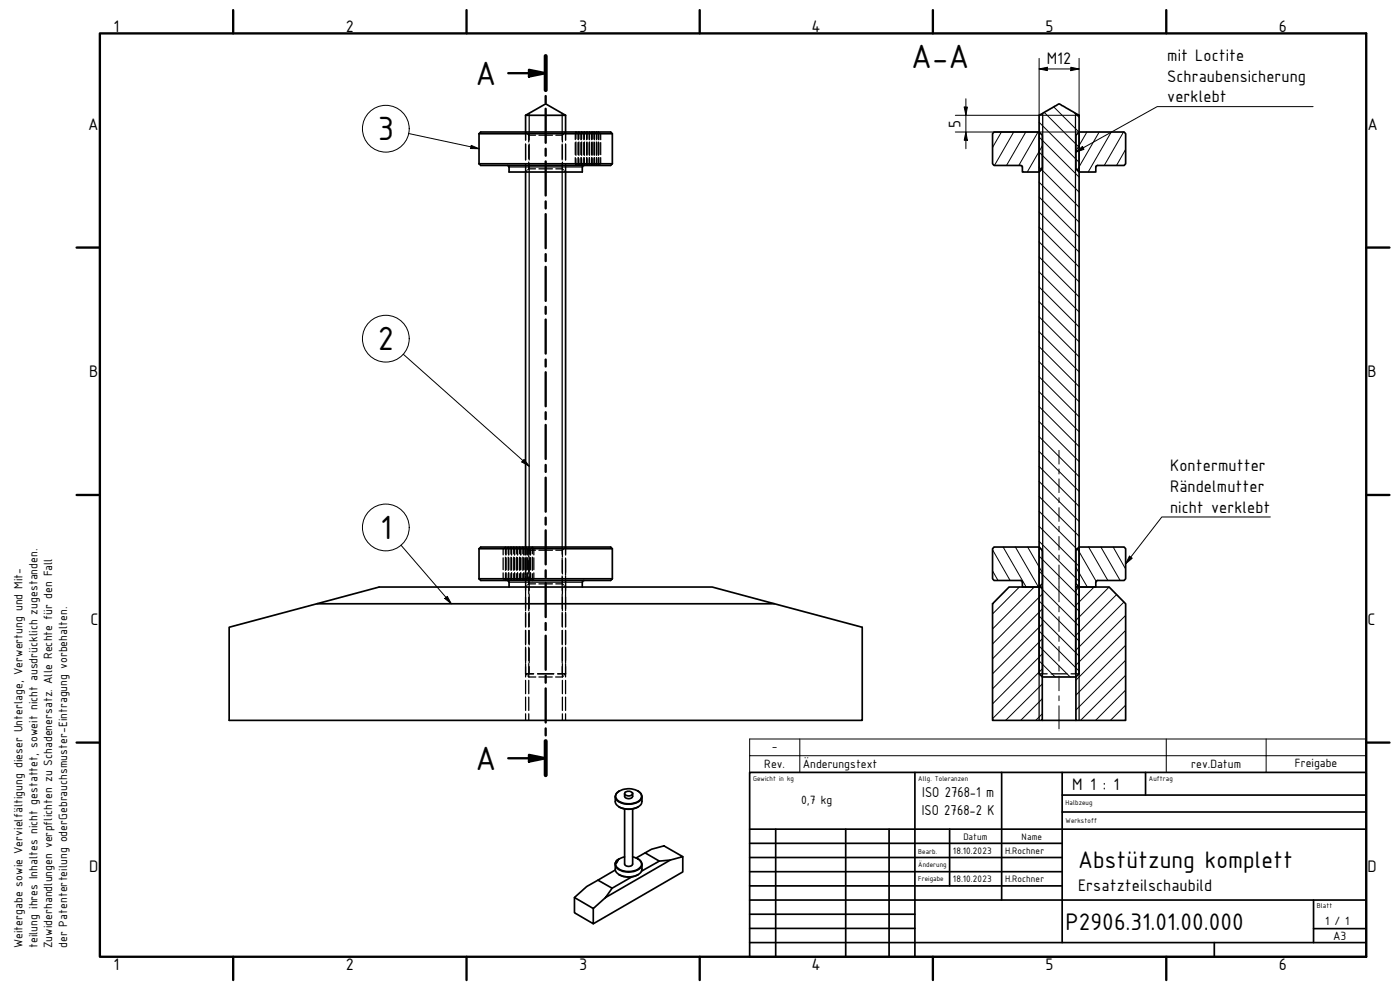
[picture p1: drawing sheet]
<svg xmlns="http://www.w3.org/2000/svg" width="420mm" height="297mm" viewBox="0 0 420 297" stroke-linecap="round" stroke-linejoin="round" font-family="sans-serif">
<!-- layer: Schraffur (ISO) -->
<g fill="none" stroke="#000" stroke-width=".3">
<path d="M300.5 39.6l-2.6 4.6M304.2 39.6l-5.8 10M307.8 39.6l-5.7 10M311.5 39.6l-5.7 10M311.8 36.7l12 12M313.4 33.7l10.4 10.5M316.2 32.1l7.6 7.6M322.5 33.8l1.3 1.4M326.2 39.6l-3.3 5.7M329.9 39.6l-6.6 11.4M333.5 39.6l-6.9 12M337.2 39.6l-5.8 10"/>
<path d="M311.8 59.1l12 12M311.8 54.7l12 12M311.8 50.2l12 12M311.8 45.6l12 12M311.8 41.1l12 12M312.8 43.8l-4.5 7.8M312.8 50.2l-.8 1.2M337.8 44.8l-2.7 4.8M311.8 77.1l12 12M311.8 72.6l12 12M311.8 68.1l12 12M311.8 63.6l12 12"/>
<path d="M311.8 99.6l12 12M311.8 95l12 12M311.8 90.5l12 12M311.8 86.1l12 12M311.8 81.6l12 12M311.8 117.5l12 12M311.8 113l12 12M311.8 108.5l12 12M311.8 104l12 12M311.8 139.9l12 12M311.8 135.4l12 12M311.8 131l12 12"/>
<path d="M311.8 126.5l12 12M311.8 122l12 12M311.8 157.9l12 12M311.8 153.4l12 12M311.8 149l12 11.9M311.8 144.4l12 12M297.9 171.3l1.6 2.9M297.9 165l5.2 9.2M301.1 164.1l6.9 12M304.7 164.1l7 12M305.9 176.1l-8 8.1M308.4 164.1l4.4 7.7"/>
<path d="M310.4 176.1l-12.5 12.6M311.8 175.9l12 12M311.8 171.4l12 12M311.8 166.9l12 12M311.8 162.4l12 12M312.4 164.6l.4 .8M312.8 178.2l-14.9 15M322.9 170.2l3.4 5.9M323.3 164.6l5.6 9.8M323.8 176.1l-.9 1.1M326.7 164.1l5.8 10.1M328.4 176.1l-5.5 5.5"/>
<path d="M330.4 164.1l5.8 10.1M332.9 176.1l-10 10M334.1 164.1l3.7 6.6M335.1 178.4l-12.2 12.2M311.8 198.3l4.9 4.8M311.8 193.9l9.4 9.2M311.8 189.3l12 12M311.8 184.8l12 12M311.8 180.3l12 12M312.8 196.2l-14.9 15M312.8 191.7l-14.9 15M312.8 187.2l-14.9 15"/>
<path d="M312.8 182.7l-14.9 15M337.3 180.6l-14.4 14.5M337.8 189.2l-14.9 14.9M337.8 184.6l-14.9 15M337.8 198.1l-14.9 14.9M337.8 193.6l-14.9 15M312.8 214.2l-2 1.9M312.8 209.7l-6.5 6.4M312.8 205.2l-11 10.9M312.8 200.7l-14.9 14.9M337.8 216.1h.1M337.8 211.6l-4.6 4.5"/>
<path d="M337.8 207.1l-9 9M337.8 202.6l-13.5 13.5"/>
</g>
<!-- layer: Verdeckt (ISO) -->
<g fill="none" stroke="#000" stroke-width=".38">
<path d="M158.1 39.9l-.4-.3v2.4M158.8 39.6v2.4M168.7 39.6v2.4M169.4 39.9l.3-.3v2.4M172.7 39.9v2M172.8 39.6v.2M172.8 39.6v2M172.8 39.6l.3 .2M173.3 39.9l.2 .2M173.6 39.9l-.1 .2M173.7 39.6v.2M173.7 39.6v2"/>
<path d="M173.7 39.6l.2 .2M174.2 39.9l.2 .2v1.8M174.5 39.9l-.1 2M174.6 39.6l-.1 .2M174.6 39.6v2M174.6 39.6l.2 .2M175 39.9l.3 .2M175.3 39.9v.2M175.4 39.6l-.1 .2M175.4 39.6v2M175.4 39.6l.2 .2M175.8 39.9l.3 .2"/>
<path d="M176.1 39.9v.2M176.4 39.8l-.3-.2v2M176.7 39.9l.1 .2v1.8M177.2 39.8l-.3-.2v2.3M177.4 39.9l.2 .2M177.7 39.9l-.1 .2M177.9 39.8l-.2-.2v2M178.1 39.9l.3 .2M178.3 39.6l.1 2.3M178.3 39.6l.1 .2M178.3 39.6l.3 .2M178.8 39.9l.2 .2"/>
<path d="M179 39.9l.1 2M179.2 39.8l-.2-.2v2.3M179.5 39.9l.1 .2v1.8M179.6 39.6v.2M179.6 39.6v2M179.6 39.6l.2 .2M179.6 39.9l.1 2M180 39.9l.3 .2v1.8M157.7 43.2v4.8M157.7 49.2v2.4l.4-.3M158.4 40.2l.3 .4M158.7 40.6v2"/>
<path d="M158.7 43.6v4M158.7 48.6v2.1M158.7 50.7h2M158.7 40.6h2M158.7 50.7l-.3 .3M158.8 43.2v4.8M158.8 49.2v2.4M161.7 50.7h4.1M161.7 40.6h4.1M166.8 50.7h2M166.8 40.6h2M168.7 43.2v4.8"/>
<path d="M168.7 49.2v2.4M168.8 40.6v2M168.8 43.6v4M168.8 48.6v2.1M168.8 50.7l.3 .3M169.1 40.2l-.3 .4M169.7 43.2v4.8M169.7 49.2v2.4l-.3-.3M172.7 47.3v2M172.7 42.8v3.6M172.8 49.5v.1M172.8 42.6v4"/>
<path d="M172.8 47.6v2M173.1 49.5l-.3 .1M173.5 49.1l.1 .2M173.5 40.1v1.8M173.5 42.8v3.6M173.5 47.3v1.8M173.5 49.1l-.2 .2M173.7 49.5v.1M173.7 42.6v4M173.7 47.6v2M173.9 49.5l-.2 .1M174.4 42.8v3.6"/>
<path d="M174.4 47.3v1.8l-.2 .2M174.4 47.3l.1 2M174.5 49.5l.1 .1M174.6 42.6v4M174.6 47.6v2M174.8 49.5l-.2 .1M175.3 49.1v.2M175.3 40.1v1.8M175.3 42.8v3.6M175.3 47.3v1.8M175.3 49.1l-.3 .2M175.3 49.5l.1 .1"/>
<path d="M175.4 42.6v4M175.4 47.6v2M175.6 49.5l-.2 .1M176.1 49.1v.2M176.1 40.1v1.8M176.1 42.8v3.6M176.1 47.3v1.8M176.1 49.1l-.3 .2M176.1 42.6v4M176.1 47.6v2l.3-.1M176.8 42.8v3.6M176.8 47.3v1.8l-.1 .2"/>
<path d="M176.9 42.6v4M176.9 47.3v2.3l.3-.1M177.6 49.1l.1 .2M177.6 40.1v1.8M177.6 42.8v3.6M177.6 47.3v1.8M177.6 49.1l-.2 .2M177.7 42.6v4M177.7 47.6v2l.2-.1M178.3 42.6v4M178.4 47.3l-.1 2.3M178.4 49.5l-.1 .1"/>
<path d="M178.4 49.1l-.3 .2M178.6 49.5l-.3 .1M179 42.6v4M179 47.3v2.3l.2-.1M179 49.1l-.2 .2M179.1 47.3l-.1 2M179.1 42.8v3.6M179.6 42.6v4M179.6 47.6v2M179.6 49.5v.1M179.6 42.8v3.6M179.6 47.3v1.8l-.1 .2"/>
<path d="M179.7 47.3l-.1 2M179.7 42.8v3.6M179.8 49.5l-.2 .1M180.3 42.8v3.6M180.3 47.3v1.8l-.3 .2M151 171.9v1.8l.3 .1M151 167.4v3.5M151.3 164.5l-.3 .1v1.9M151.4 174l.3 .2M151.7 164.2l-.3 .1M151.7 164.2v2M151.7 167.2v3.9"/>
<path d="M151.7 172.1v2.1M151.7 164.2l.1 .1M151.8 164.5v.1M151.8 174l-.1 .2M151.8 173.7l.2 .1M151.8 164.6v1.9M151.8 167.4v3.5M151.8 171.9v1.8M151.8 173.7v.1M152 164.5l-.2 .1M152.3 164.3l.2-.1v2M152.5 167.2v3.9"/>
<path d="M152.5 172.1v2.1l-.2-.2M152.6 164.5l.1 .1M152.7 173.7l.2 .1M152.7 164.6v1.9M152.7 167.4v3.5M152.7 171.9v1.8M152.7 173.7l-.1 .1M152.9 164.5l-.2 .1M153.1 174l.3 .2M153.4 164.2l-.3 .1M153.4 164.2v2M153.4 167.2v3.9"/>
<path d="M153.4 172.1v2.1M153.4 164.2v.1M153.4 174v.2M153.5 164.5v2M153.5 167.4v3.5M153.5 171.9v1.9M153.5 173.7l.2 .1M153.7 164.5l-.2 .1M154 174l.2 .2M154.2 164.2l-.2 .1M154.2 164.2v2M154.2 167.2v3.9"/>
<path d="M154.2 172.1v2.1M154.2 164.2v.1M154.2 174v.2M154.3 164.5l.1 .1M154.4 173.7l.2 .1M154.4 164.6v1.9M154.4 167.4v3.5M154.4 171.9v1.8M154.4 173.7l-.1 .1M154.6 164.5l-.2 .1M154.9 174l.2 .2M155.1 164.2l-.2 .1"/>
<path d="M155.1 164.2v2M155.1 167.2v3.9M155.1 172.1v2.1M155.1 164.2v.1M155.1 174v.2M155.3 164.5v.1M155.3 173.7l.3 .1M155.3 164.6v1.9M155.3 167.4v3.5M155.3 171.9v1.8M155.3 173.7v.1M155.6 164.5l-.3 .1"/>
<path d="M155.8 174l.2 .2M156 164.2l-.2 .1M156 164.2v2M156 167.2v3.9M156 172.1v2.1M156 164.2l.1 .1M156.1 174l-.1 .2M156.1 164.5l.2 .1M156.3 173.7l.2 .1M156.3 164.6v1.9M156.3 167.4v3.5M156.3 171.9v1.8"/>
<path d="M156.3 173.7l-.2 .1M156.5 164.5l-.2 .1M156.7 174l.2 .2M156.9 164.2l-.2 .1M156.9 164.2v2M156.9 167.2v3.9M156.9 172.1v2.1M156.9 164.2l.1 .1M157 174l-.1 .2M157.1 164.5l.1 .1M157.2 173.7l.2 .1M157.2 164.6v1.9"/>
<path d="M157.2 167.4v3.5M157.2 171.9v1.8M157.2 173.7l-.1 .1M157.4 164.5l-.2 .1M157.7 174l.2 .2M157.7 167.4v5.2M157.7 172.8v5.4M157.7 178.3v4.9M157.9 164.2l-.2 .1M157.9 164.2v2M157.9 167.2v3.9M157.9 172.1v2.1"/>
<path d="M157.9 164.2l.1 .1M158 174l-.1 .2M158.1 175.8l-.4 .3M158.2 166.5v-1.9l-.5-.5v2.4M158.2 167.4v3.5M158.2 171.9l-.1 1.9M158.2 171.9v1.8l.2 .1M158.4 164.8l.3 .3M158.4 164.5l-.2 .1v1.9M158.6 174l.2 .2 .1-.2M158.7 165.1v2M158.7 168.1v4.1"/>
<path d="M158.7 173.2v2M158.7 176.1v2.1M158.7 179.2v4M158.7 175.2l-.3 .3M158.7 175.2h2M158.7 165.1h2M158.8 164.1v2.2M158.8 167.2v4.6M158.8 172.1v5.1M158.8 178.3v4.3M158.8 164.2l-.2 .1M158.8 164.2l.1 .1"/>
<path d="M159.1 164.5l.1 .1M159.2 173.7l.2 .1M159.2 164.6v1.9M159.2 167.4v3.5M159.2 171.9v1.8M159.2 173.7l-.1 .1M159.4 164.5l-.2 .1M159.6 174l.2 .2M159.8 164.2l-.2 .1M159.8 164.2v2M159.8 167.2v3.9M159.8 172.1v2.1"/>
<path d="M159.8 164.2l.2 .1M160 174l-.2 .2M160.1 164.5l.1 2M160.2 167.4v3.5M160.2 171.9l-.1 1.9M161.7 175.2h4.1M161.7 165.1h4.1M166.8 175.2h2M166.8 165.1h2M168.7 164.1v2.2M168.7 167.4v4.4M168.7 172.8v4.4"/>
<path d="M168.7 178.3v4.3M168.8 165.1v2M168.8 168.1v4.1M168.8 173.2v2M168.8 176.1v2.1M168.8 179.2v4M168.8 175.2l.3 .3M169.1 164.8l-.3 .3M169.4 164.5l.3-.4v2.4M169.4 175.8l.3 .3M169.7 167.4v5.2M169.7 172.8v5.4"/>
<path d="M169.7 178.3v4.9M157.7 183.7v4.4M157.7 189.2v4.3M157.7 194.2v4.7M157.7 199.1v4M158.7 184.1v4M158.7 189.2v4M158.7 194.2v4M158.7 199.1v4M158.8 183.7v4.3M158.8 189.2v4.3M158.8 194.5v4.4"/>
<path d="M168.7 183.7v4.3M168.7 189.2v4.3M168.7 194.5v4.4M168.8 184.1v4M168.8 189.2v4M168.8 194.2v4M168.8 199.1v4M169.7 183.7v4.4M169.7 189.2v4.3M169.7 194.2v4.7M169.7 199.1v4M157.7 204.1v4"/>
<path d="M157.7 209.2v4M157.7 214.2v1.9M158.4 202.8l.3 .3h2.1M158.7 204.1v4M158.7 209.2v4M158.7 214.2v1.9M158.8 200v2.2M160.1 202.2h-2.4l.4 .3M161.4 202.2h4.8M161.7 203.1h4M166.8 203.1h2M167.4 202.2h2.3l-.3 .3"/>
<path d="M168.7 200v2.2M168.8 204.1v4M168.8 209.2v4M168.8 214.2v1.9M169.1 202.8l-.3 .3M169.7 204.1v4M169.7 209.2v4M169.7 214.2v1.9M311.8 202.2h2.5M315.5 202.2h4.7M321.4 202.2h2.4"/>
</g>
<!-- layer: Sichtbar (ISO) -->
<g fill="none" stroke="#000" stroke-width=".51">
<path d="M157.7 34.6l6.1-3.4 5.9 3.4M157.7 34.6h12M157.7 34.6v5M169.7 34.6v5M298.3 39.6h13.5l1 1v10.1l-1 .9h-5v-1.5l-.1-.3-.4-.2h-8l-.4-.5v-9zM311.8 34.6l5.2-2.9a.98 .98 0 0 1 1.7 0l5.1 2.9v167.6l-1 .9h-9.9l-1.1-.9zM143.8 40.1h40M143.8 49.1h40M143.8 49.1l.5 .5h39l.5-.5M143.8 40.1l.5-.5h39l.5 .5M143.8 40.1v9M152.2 49.6l.5 .5"/>
<path d="M152.8 50.1v1.5h22v-1.5M157.7 51.6v112.5M169.7 51.6v112.5M175.3 49.6l-.5 .5M183.8 40.1v9M322.9 40.6l.9-1h13.6l.4 .5v9l-.4 .5h-8l-.4 .2-.1 .3v1.5h-5.1l-.9-.9zM143.8 164.6v9.1M143.8 164.6h40M143.8 173.7h40M143.8 173.7l.5 .5h39l.5-.5M143.8 164.6l.5-.5h39l.5 .5M152.2 174.2l.5 .4"/>
<path d="M152.8 174.7v1.4M174.8 174.7v1.4M175.3 174.2l-.5 .4M183.8 164.6v9.1M298.3 164.1h13.5l1 1v10.1l-1 .9h-5v-1.4l-.1-.4-.4-.1h-8l-.4-.5v-9.1zM302.8 176.1h10v40h-14.9v-34.9zM322.9 176.1h10l4.9 5.1v34.9h-14.9zM322.9 165.1l.9-1h13.6l.4 .5v9.1l-.4 .5h-8l-.4 .1-.1 .4v1.4h-5.1l-.9-.9zM68.8 188.2l45-12.1h99.9l45.1 12.1v27.9h-190zM95.1 181.2h137.3M312.8 216.1h10.1M184.7 239a2.72 2.72 0 0 0 .3 2.4 5.7 5.7 0 0 0 7.3 0l.4-.9v-1.5"/>
<path d="M185.3 237.8a5.3 5.3 0 0 1 7 .4 2.01 2.01 0 0 1-1.9 2.7 4.8 4.8 0 0 1-5.6-1.6v-.9zM185.9 237.3a1.77 1.77 0 0 0-1.3 1.9 1.77 1.77 0 0 0 1.5 1.6 5.6 5.6 0 0 0 6.4-1 1.78 1.78 0 0 0-1.1-2.5M187.5 238.1v.8a1.39 1.39 0 0 0 2.4 0v-.8M187.6 237.7a1.48 1.48 0 0 1 2.3 .5 1.42 1.42 0 0 1-2.4-.1zM184.7 259.3a2.72 2.72 0 0 0 .3 2.4 5.4 5.4 0 0 0 7.5-.3l.2-2.1M184.8 258.8l-.1 .1M184.8 258.9h-.1M184.8 258.9l-.1 .1M185 258.5l.1-.2-.2 .3M185 258.6l-.2 .1M185.8 242.1a6 6 0 0 0 5.7 0M185.9 257.7l-.9 .6"/>
<path d="M187.5 257.1a2.57 2.57 0 0 0-2.7 2.5 5.1 5.1 0 0 0 7.1 .9 1.71 1.71 0 0 0 .5-1.9 1.71 1.71 0 0 0-1.6-1.2l-.9-.3M187.5 242.7v16.6a1.39 1.39 0 0 0 2.4 0v-16.6M191.4 257.7a1.76 1.76 0 0 1 1.3 1.8 1.76 1.76 0 0 1-1.5 1.6 5.6 5.6 0 0 1-6.4-1l-.1-1M193.6 255.9l1.9-1.1 3.8-1 5.6 3.2-3.7 1-3.3 .4zM193.6 255.9l-2.7 1.5M197.9 258.4l-5.4 3M201.2 258l-19.5 11.3M204.9 257v4.6l-26.8 15.6M172.4 269.3l3.7-3.3 3.4-1.9 4.2 2.4-2 2.8-3.6 3.3zM172.4 269.3v4.6l5.7 3.3v-4.6M184.7 261l-5.2 3.1M185.8 262.4a6 6 0 0 0 5.7 0"/>
<path d="M189.7 263.1l-6 3.4"/>
</g>
<!-- layer: Sichtbar schmal (ISO) -->
<path d="M158.8 34v5.6M168.7 34v5.6M311.8 39.6v12M312.9 34v168.2M322.8 34v168.2M323.8 39.6v12M152.8 50.1h22M158.8 51.6v112.5M168.7 51.6v112.5M152.8 174.7h22M311.8 164.1v52M323.8 164.1v52" fill="none" stroke="#000" stroke-width=".38"/>
<!-- layer: Sichtbar (ISO) -->
<g fill="#000">
<circle cx="188.7" cy="237.5" r=".25"/>
<circle cx="184.7" cy="259" r=".25"/>
<circle cx="184.7" cy="258.9" r=".25"/>
<circle cx="184.8" cy="258.7" r=".25"/>
<circle cx="184.9" cy="258.6" r=".25"/>
<circle cx="185" cy="258.4" r=".25"/>
<circle cx="185" cy="258.3" r=".25"/>
<circle cx="185.2" cy="258.2" r=".25"/>
<circle cx="185.2" cy="258.1" r=".25"/>
<circle cx="185.4" cy="258" r=".25"/>
</g>
<!-- layer: Schnittlinie (ISO) -->
<g fill="none" stroke="#000" stroke-width=".7">
<path d="M163.8 16.8v10.2M152.5 22h11.3M158.7 20.9l5.1 1.1-5.1 1zM163.8 28.8v2.1M163.8 32.6v10.2M163.8 44.6v2.1M163.8 48.4v10.3M163.8 60.4v2.1M163.8 64.2v10.3M163.8 76.2v2.1M163.8 80.1v10.2M163.8 92.1v2.1"/>
<path d="M163.8 95.9v10.2M163.8 107.9v2.1M163.8 111.7v10.2M163.8 123.7v2.1M163.8 127.5v10.2M163.8 139.5v2.1M163.8 143.3v10.2M163.8 155.3v2.1M163.8 159.1v10.2M163.8 171.1v2.1M163.8 174.9v10.3M163.8 186.9v2.1"/>
<path d="M163.8 190.7v10.3M163.8 202.7v2.1M163.8 206.6v10.2M163.8 218.6v2M152.5 227.5h11.3M158.7 226.5l5.1 1-5.1 1zM163.8 222.4v10.2"/>
</g>
<path d="M163.8 16.8v10.2M163.8 222.4v10.2" fill="none" stroke="#000" stroke-width="1.2"/>
<g fill="#000">
<path d="M158.7 20.9l5.1 1.1-5.1 1z" fill-rule="evenodd"/>
<path d="M158.7 226.5l5.1 1-5.1 1z" fill-rule="evenodd"/>
</g>
<!-- layer: Rahmen (ISO) -->
<g fill="none" stroke="#000" stroke-width=".7">
<path d="M30 10h380v277.1h-380zM70 3v7M140 3v7M210 3v7M280 3v7M350 3v7M23 74.3h7M410 74.3h7M23 148.5h7M410 148.5h7M23 222.8h7M410 222.8h7"/>
<path d="M70 287.1v7M140 287.1v7M210 287.1v7M280 287.1v7M350 287.1v7"/>
</g>
<!-- layer: Titel (ISO) -->
<g fill="none" stroke="#000" stroke-width=".51">
<path d="M225 231.8h185v55.3h-185zM274.6 231.8v55.3M300.6 231.8v38.3M318.8 231.8v51M318.8 238.6h91.2M343.8 231.8v6.8M225 253h93.8M225 257.3h93.8M225 248.8h185M232.8 248.8v38.3M253.8 248.8v38.3M266.8 248.8v38.3"/>
<path d="M285 248.8v17M318.8 243.6h91.2M225 261.5h93.8M225 265.8h93.8M225 270.1h185M225 274.3h49.6M225 278.6h49.6M394.2 278.6h15.8M394.2 270.1v12.7M225 282.8h185M364.4 282.8v4.3"/>
</g>
<!-- layer: Symbol (ISO) -->
<g fill="none" stroke="#000" stroke-width=".3">
<path d="M394.1 32h-46.8l-24.4 13.6M122.6 40.1l21.2 4.5M141.4 43.6l2.4 1h-2.6zM322.9 45.6l2-1.7 .4 .9zM121 106.3l37.8 33.6M157.3 137.8l1.5 2.1-2.2-1.3zM381.3 155.1h-32.6l-10.9 14M120.3 163.6l15.1 17.6M133.5 179.6l.7-.7 1.2 2.3zM339 166.9l.8 .6-2 1.6zM225 226.7v5.1h185v-10.1h-185v5h185M240 221.7v10.1"/>
<path d="M350 221.7v10.1M380 221.7v10.1"/>
<circle cx="115.8" cy="38.6" r="7"/>
<circle cx="115.8" cy="101.6" r="7"/>
<circle cx="115.8" cy="158.3" r="7"/>
</g>
<!-- layer: Mittellinie (ISO) -->
<g fill="none" stroke="#000" stroke-width=".3">
<path d="M317.8 135.1v4.1M317.8 140.7v1.5M317.8 143.7v4.1M317.8 149.3v1.5M317.8 152.3v4.1M317.8 157.9v1.5M317.8 161v4M317.8 166.5v1.6M317.8 169.5v11.1M317.8 182v1.6M317.8 185v4.5M317.8 190.9v1.6"/>
<path d="M317.8 194v4.4M317.8 199.8v1.5M317.8 202.9v4.3M317.8 208.8v1.4M317.8 211.8v6.9"/>
</g>
<path d="M311.8 17.5v17.1M323.8 17.5v17.1h-37.1M286.7 39.6h37.1M289.4 32.1h.9l-.4 2.5zM289.9 39.6l.4 2.5h-.9zM289.9 29.6v15M311.8 20.7l2.5-.5v1zM311.8 20.7h12M321.4 20.2l2.4 .5-2.4 .5z" fill="none" stroke="#000" stroke-width=".3"/>
<g fill="#000">
<path d="M289.4 32.1h.9l-.4 2.5z" fill-rule="evenodd"/>
<path d="M311.8 20.7l2.5-.5v1z" fill-rule="evenodd"/>
<path d="M321.4 20.2l2.4 .5-2.4 .5z" fill-rule="evenodd"/>
<path d="M289.9 39.6l.4 2.5h-.9z" fill-rule="evenodd"/>
</g>
<!-- layer: Symbol (ISO) -->
<g fill="#000">
<path d="M141.4 43.6l2.4 1h-2.6z" fill-rule="evenodd"/>
<path d="M322.9 45.6l2-1.7 .4 .9z" fill-rule="evenodd"/>
<path d="M157.3 137.8l1.5 2.1-2.2-1.3z" fill-rule="evenodd"/>
<path d="M133.5 179.6l.7-.7 1.2 2.3z" fill-rule="evenodd"/>
<path d="M339 166.9l.8 .6-2 1.6z" fill-rule="evenodd"/>
</g>
<g font-size="10.9">
<text x="273.5" y="20.4">A-A</text>
<text x="142.7" y="25.4">A</text>
<text x="113.3" y="42.1">3</text>
<text x="113.3" y="105.1">2</text>
<text x="114" y="161.7">1</text>
<text x="142.7" y="231">A</text>
</g>
<g font-size="7.7">
<text x="323.6" y="260.4">Abstützung komplett</text>
<text x="319.8" y="278.9">P2906.31.01.00.000</text>
</g>
<g font-size="5.4">
<text x="34.1" y="9.6">1</text>
<text x="103.8" y="9.6">2</text>
<text x="173.8" y="9.6">3</text>
<text x="243.6" y="9.6">4</text>
<text x="313.8" y="9.6">5</text>
<text x="383.8" y="9.6">6</text>
<text x="314.2" y="19.1">M12</text>
<text x="350.3" y="18.2">mit Loctite</text>
<text x="350.3" y="24.5">Schraubensicherung</text>
<text x="350.3" y="30.7">verklebt</text>
<text x="26.5" y="38.9">A</text>
<text x="288.2" y="38.3" transform="rotate(-90 288.2 38.3)">5</text>
<text x="410.4" y="38.9">A</text>
<text x="26.8" y="113.1">B</text>
<text x="410.4" y="113.1">B</text>
<text x="351.2" y="141.3">Kontermutter</text>
<text x="351.2" y="147.6">Rändelmutter</text>
<text x="351.2" y="153.8">nicht verklebt</text>
<text x="27.2" y="187.4">C</text>
<text x="410.4" y="187.4">C</text>
<text x="321.8" y="236.9">M 1 : 1</text>
<text x="26.8" y="261.7">D</text>
<text x="410.4" y="261.7">D</text>
<text x="323.6" y="267.4">Ersatzteilschaubild</text>
<text x="34.1" y="290.9">1</text>
<text x="103.8" y="290.9">2</text>
<text x="173.8" y="290.9">3</text>
<text x="243.6" y="290.9">4</text>
<text x="313.8" y="290.9">5</text>
<text x="383.8" y="290.9">6</text>
</g>
<g font-size="4.6">
<text x="276.8" y="239.1">ISO 2768-1 m</text>
<text x="276.7" y="244.5">ISO 2768-2 K</text>
</g>
<g font-size="3.9">
<text x="231.6" y="225">-</text>
<text x="229.4" y="230.6">Rev.</text>
<text x="240.9" y="230.6">Änderungstext</text>
<text x="357.5" y="230.6">rev.Datum</text>
<text x="388.6" y="230.2">Freigabe</text>
<text x="240.4" y="241.3">0,7 kg</text>
<text x="397.7" y="277.7">1 / 1</text>
<text x="400.1" y="282">A3</text>
<text x="6.8" y="284.5" transform="rotate(-90 6.8 284.5)">Weitergabe sowie Vervielfältigung dieser Unterlage, Verwertung und Mit-</text>
<text x="11.2" y="284.5" transform="rotate(-90 11.2 284.5)">teilung ihres Inhaltes nicht gestattet, soweit nicht ausdrücklich zugestanden.</text>
<text x="15.7" y="284.5" transform="rotate(-90 15.7 284.5)">Zuwiderhandlungen verpflichten zu Schadenersatz. Alle Rechte für den Fall</text>
<text x="20.1" y="284.5" transform="rotate(-90 20.1 284.5)">der Patenterteilung oderGebrauchsmuster-Eintragung vorbehalten.</text>
</g>
<g font-size="3">
<text x="286" y="256.3">18.10.2023</text>
<text x="289.1" y="252">Datum</text>
<text x="301.6" y="256.3">H.Rochner</text>
<text x="306.6" y="252">Name</text>
<text x="286" y="264.8">18.10.2023</text>
<text x="301.6" y="264.8">H.Rochner</text>
</g>
<g font-size="2.3">
<text x="226" y="234.3">Gewicht in kg</text>
<text x="275.6" y="234.3">Allg. Toleranzen</text>
<text x="344.8" y="234.3">Auftrag</text>
<text x="319.8" y="241.6">Halbzeug</text>
<text x="319.8" y="247">Werkstoff</text>
<text x="275.6" y="256.3">Bearb.</text>
<text x="275.6" y="260.1">Änderung</text>
<text x="275.6" y="264.3">Freigabe</text>
<text x="395.2" y="272.5">Blatt</text>
</g>
</svg>
